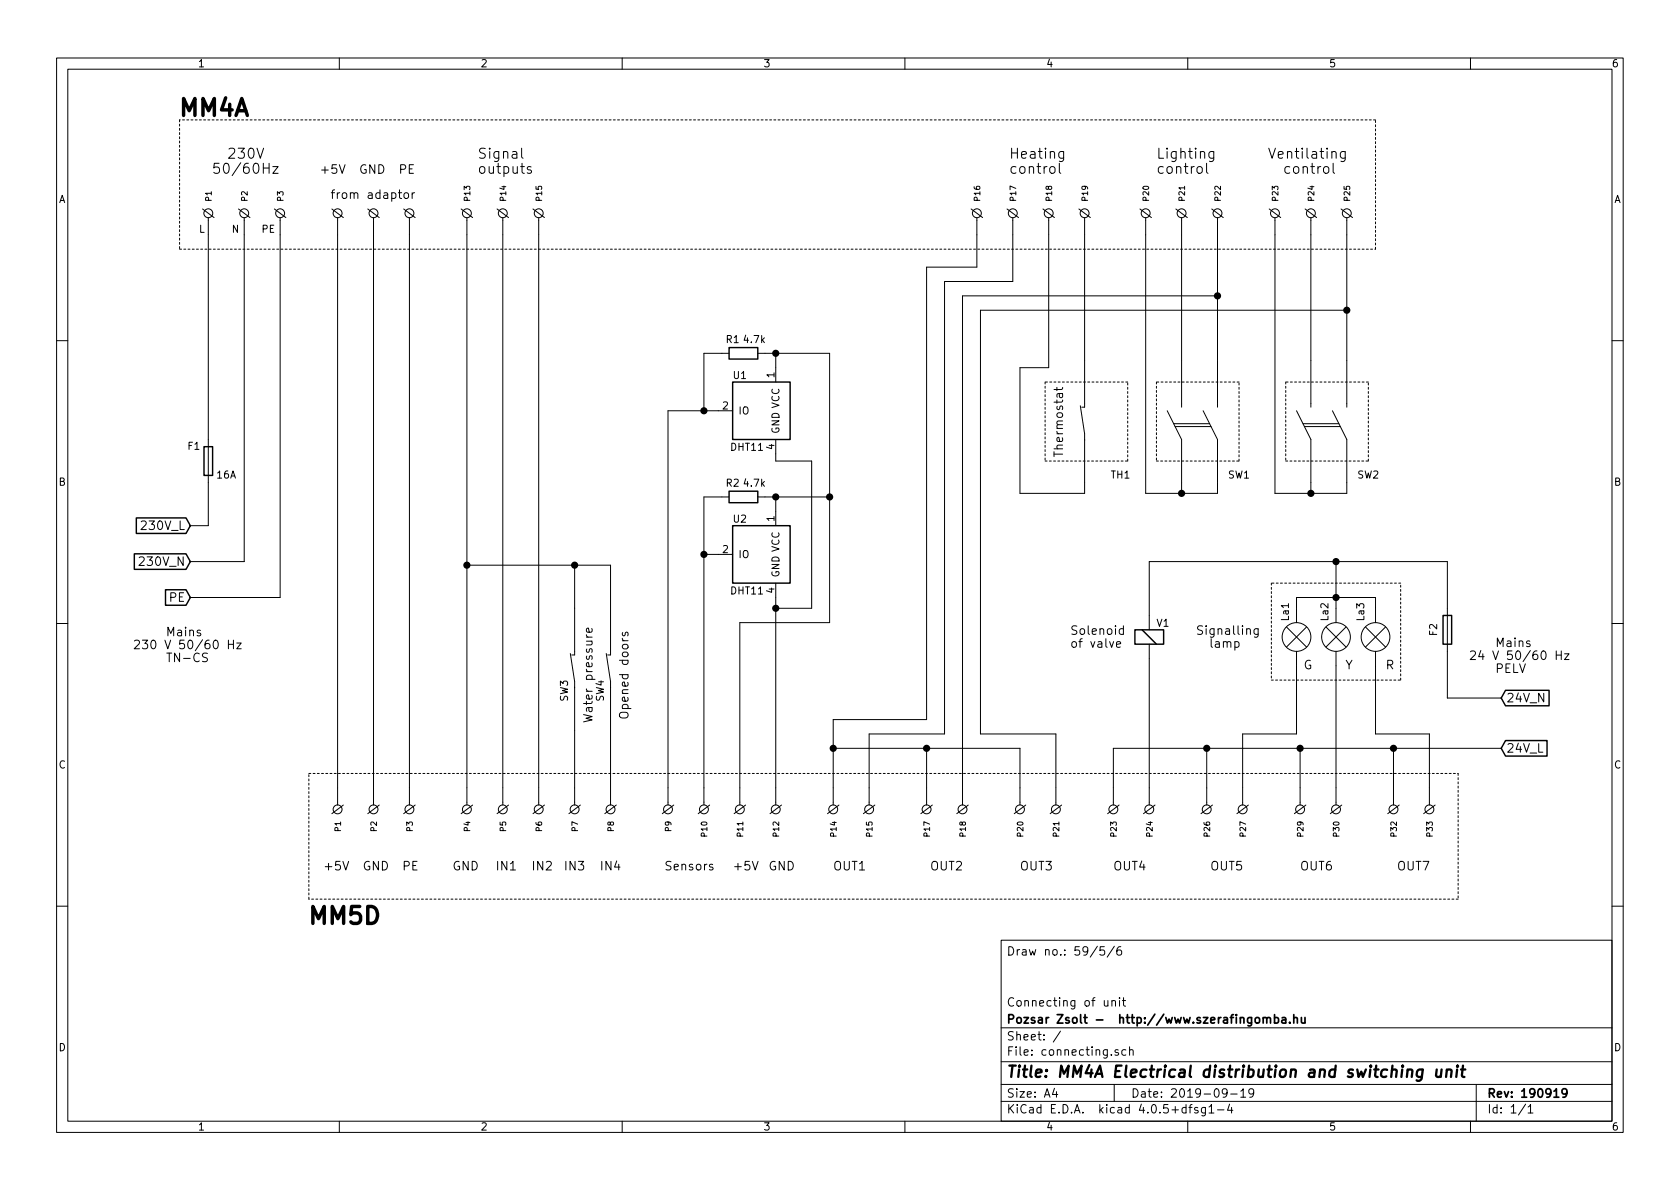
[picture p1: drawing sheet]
<svg xmlns="http://www.w3.org/2000/svg" width="297mm" height="210mm" viewBox="0 0 297 210" stroke-linecap="round" stroke-linejoin="round" font-family="sans-serif">
<g fill="none" stroke="#000" stroke-width=".18">
<path d="M10 10.3h277v189.9h-277zM12 12.2h273v186.1h-273zM60 10.3v1.9M110 10.3v1.9M160 10.3v1.9M210 10.3v1.9M260 10.3v1.9M35.8 37l2 1.5M36.8 38.5v54.5h-3.1M42.2 37l2 1.5M43.2 38.5v60.8h-9.5M45.4 26.2l.6 1.8 .6-1.8"/>
<path d="M46.6 29.7h1M47.6 28.9v1.8M48.2 29.5h1l-1 1.2h1M48.5 37l2 1.5M49.5 38.5v67.2h-15.8M58.7 37l2 1.5M59.7 38.5v103.9M65 37l2.1 1.5M66 38.5v103.9M71.4 37l2 1.5M71.6 34.2l.3-.1 .3 .3v.4l-.3 .3-.3-.1-.2-.2v-.4zM72.4 38.5v103.9"/>
<path d="M72.9 34.1v1M73.3 34.1l-.3 .1-.1 .2M81.5 37l2.1 1.5M82.5 38.5v103.9M87.9 37l2 1.5M88.9 38.5v103.9M92.2 26.2v1.5l.3 .3M93.9 29.5h-.4l-.3 .2 .1 .3 .6 .1v.5l-.2 .1-.5-.1M94.2 37l2.1 1.5M95.2 38.5v103.9M171.7 37l2 1.5M172.7 38.5v8.7h-8.9v80h-16.5v15.2"/>
<path d="M178.1 37l2 1.5M179.1 38.5v11.3h-12.1v80h-13.3v12.6M184.4 37l2 1.5M185.4 38.5v26.5h-5.1v22.2h11.5v-10.5l-.8-5M187.3 28.9v1.5l.3 .3M188.1 26.8v1.4a.49 .49 0 0 1-.8 .3M188.1 26.9h-.7l-.2 .2v.5a.56 .56 0 0 0 .7 .4l.2-.1M190.8 37l2 1.5M191.8 38.5v32.9M201.5 37l2.1 1.5M202.6 38.5v48.7h12.7v-9.5l-2.6-5.1M207.9 37l2 1.5"/>
<path d="M208.9 38.5v32.9M213.3 28.9v1.5l.3 .3M214.2 37l2.1 1.5M214.6 26.8v1.4a.49 .49 0 0 1-.8 .3M214.6 26.9h-.7l-.2 .2v.5a.56 .56 0 0 0 .7 .4l.2-.1M215.3 38.5v32.9M224.4 37l2 1.5M225.4 38.5v48.7h12.7v-9.5l-2.5-5.1M230.8 37l2 1.5M231.8 38.5v32.9M234.2 29.5a.49 .49 0 0 1 .7 .3v.7a.49 .49 0 0 1-.5 .2 .49 .49 0 0 1-.4-.4v-.5zM235.7 28.9v1.5l.3 .3"/>
<path d="M237.1 37l2 1.5M237.8 26.8v1.4a.49 .49 0 0 1-.7 .3M237.8 26.9h-.6l-.2 .2v.5a.56 .56 0 0 0 .7 .4l.1-.1M238.1 38.5v32.9M215.3 52.3h-45.1v90.1M238.1 54.9h-64.7v74.9h13.3v12.6M10 60.2h2M128.9 62.5h-4.4v10.1M129.5 72.6h-11.4v69.8M134 62.5h12.7v47.6h-15.9v32.3M137.2 62.5v5.1M137.2 77.7v3.8h6.3v26.1h-6.3"/>
<path d="M186.9 68.5v.6M187.9 68.5l-.2 .4h-1.3M191.3 72h.5M191.8 71.4v.6zM206.4 72.6l2.5 5.1v9.5M207.5 74.9h6.4M207.8 75.4h6.3M208.9 71.4v.6zM215.3 71.4v.6zM229.2 72.6l2.6 5.1v9.5M230.4 74.9h6.3M230.6 75.4h6.4"/>
<path d="M231.8 71.4v.6zM238.1 71.4v.6zM285 60.2h2M82.5 99.9h25.4v15.3M101.6 99.9v15.3M124.5 98h5M128.9 87.9h-4.4v54.5M134 87.9h12.7M137.2 87.9v5.1M236.2 99.3v10.8M10 110.3h2M32.5 116.4h1.1"/>
<path d="M32.8 110.9v.2M32.8 111.4v1M33.6 111.6v-.1a.36 .36 0 0 1 .6 .2v.7M33.6 111.4v1M35.2 115.6a.62 .62 0 0 0-.7 0 .62 .62 0 0 0-.2 .8 .58 .58 0 0 0 .3 .5 .58 .58 0 0 0 .6 0M35.4 111.5l-.3-.1-.3 .3 .1 .2 .5 .1v.4h-.6M36.7 115.6a.62 .62 0 0 0-.8 0v.5l.7 .3v.5a.62 .62 0 0 1-.8 0M40.4 113.2v1.5M40.4 113.9h.9M41.3 113.2v1.5M41.9 113.7h.7l-.7 1h.7M100.8 115.6l.8 4.9v21.9"/>
<path d="M101.1 115.8h.5M101.6 115.2v.6zM103.7 112.2l.1 .3 .2 .2M103.7 112.7h1M104.6 111.1l.1 .5-.2 .2-.7-.1v-.6h.2l.2 .7M107.2 115.6l.7 4.9v21.9M107.4 115.8h.5M107.9 115.2v.6zM110 112.9l.1 .3 .2 .1M110.1 111.9l-.1 .3 .3 .2h.2l.1-.5h.4v.5M137.2 103.1v39.3M197.4 114l.7-.2v-.3h-.5l-.2 .2 .1 .7h.6"/>
<path d="M198.6 111.2a.48 .48 0 0 0-.6 .1v.7a.48 .48 0 0 0 .6 .1M198.6 110.7v1.5M203.2 111.4v-12.1h52.7v24.1h9.5M203.2 113.9v28.5M218.3 113.5a.48 .48 0 0 1 .7 .1v.7a.48 .48 0 0 1-.7 .1M218.3 113.5v1.5M222.5 111.2v1.2l-.3 .3-.4-.1M222.5 111.2a.48 .48 0 0 0-.7 .1v.7a.48 .48 0 0 0 .7 .1M227.5 110.9l3.5 3.5M229.2 115.2v14.6h-9.5v12.6M229.2 110.1v-4.4h14v4.4M231 110.9l-3.5 3.5"/>
<path d="M234.4 110.9l3.6 3.5M236.2 115.2v27.2M238 110.9l-3.6 3.5M238 116.8l.5 .8 .5-.8M238.5 117.6v.7M241.4 110.9l3.6 3.5M243.2 115.2v14.6h9.5v12.6M245 110.9l-3.6 3.5M245.4 117.6l.7-.1 .2-.2-.1-.4-.3-.1h-.5v1.5M245.7 117.6l.6 .7M267.6 117.4v1.5h.8M268.6 113.5l.1-.1a.36 .36 0 0 1 .6 .2v.7"/>
<path d="M268.6 113.3v1M268.7 117.4l.5 1.5 .5-1.5M270.5 113.4l-.4-.1-.2 .3 .1 .2 .5 .1v.4h-.6M275.2 115.1v1.5M275.2 115.8h.8M276 115.1v1.5M276.6 115.6h.8l-.8 1h.8M285 110.3h2M147.3 132.3h33v10.1M163.8 132.3v10.1M213.4 132.3v10.1M229.9 132.3v10.1"/>
<path d="M246.4 132.3v10.1M265.4 132.3h-68.6v10.1M60.7 142.4l-2 1.5M67.1 142.4l-2.1 1.5M73.4 142.4l-2 1.5M83.6 142.4l-2.1 1.5M89.9 142.4l-2 1.5M96.3 142.4l-2.1 1.5M102.6 142.4l-2 1.5M109 142.4l-2.1 1.5M119.1 142.4l-2 1.5M125.5 142.4l-2.1 1.5"/>
<path d="M126 152.9l-.3-.1-.3 .3 .1 .2 .5 .1v.4h-.6M131.8 142.4l-2 1.5M138.2 142.4l-2.1 1.5M148.3 142.4l-2 1.5M154.7 142.4l-2 1.5M164.8 142.4l-2 1.5M171.2 142.4l-2 1.5M181.4 142.4l-2.1 1.5M187.7 142.4l-2 1.5M197.9 142.4l-2.1 1.5M204.2 142.4l-2 1.5M214.4 142.4l-2.1 1.5"/>
<path d="M220.7 142.4l-2 1.5M230.9 142.4l-2 1.5M237.2 142.4l-2 1.5M247.4 142.4l-2 1.5M253.7 142.4l-2 1.5M10 160.2h2M177 166.3h108v32h-108zM194 167.3l-1.2 2M195.2 176.9l.1 .9 .4 .1 .2-.1M195.2 167.4h-.7v.7l.2-.1h.5l.1 .3-.1 .5-.2 .1-.5-.1M195.9 176.9v1M196.6 177.1l.2-.2 .4 .1v.9"/>
<path d="M196.6 176.9v1M197 167.3l-1.2 2M197.9 176.4v.2M197.9 176.9v1M198.2 167.4a.59 .59 0 0 0-.7 .6v.8l.2 .1 .5-.1 .1-.5-.1-.3h-.5l-.2 .3M198.5 176.9h.5M198.7 176.4v1.3l.3 .2M285 160.2h2M60 198.3v1.9M110 198.3v1.9M160 198.3v1.9M177 194.8h108"/>
<path d="M177 191.8h108M177 187.8h108M177 181.8h108M186.4 192.5l-.3 1h.9M186.8 193v1M187.5 182.3l-1.3 2M197 191.8v3M197.7 185.7a.37 .37 0 0 0-.6 .1l.1 .2 .5 .2 .1 .1-.2 .3-.5-.1M199.1 185.7l-.5-.1-.3 .3 .1 .6 .2 .1 .5-.1M199.7 185.7l.2-.1 .4 .1 .1 .9M199.7 185.1v1.5M210 198.3v1.9"/>
<path d="M210.2 195.8h.6M210.8 195.3l-.4 .2v1.3M211.8 195.9a.37 .37 0 0 0-.6 .1l.1 .3 .5 .1 .1 .1-.3 .3-.4-.1M213.1 195.8v1.4l-.2 .1h-.4M213.1 195.9l-.4-.1-.3 .3 .1 .6 .2 .1 .4-.1M213.8 195.8l.4-.5v1.5M213.8 196.8h.8M215.3 196.3h1.1M217 193.2l-.3 .3h-.3l-.3-.3v-.4l.2-.2 .4-.1 .2 .2a1.19 1.19 0 0 1-.2 1.2l-.4 .1M217.4 195.2l-.4 1.1h1M217.6 193.5h1.1M217.8 195.8v1"/>
<path d="M219.4 193l.4-.5v1.5M219.4 194h.8M221.7 193.2l-.3 .3h-.3l-.3-.3v-.4l.2-.2 .4-.1 .2 .2a1.19 1.19 0 0 1-.2 1.2l-.4 .1M260 198.3v1.9M261 191.8v6.5M269.7 195.2l-1.2 2M270.2 195.8l.4-.5v1.5M270.2 196.8h.8"/>
<circle cx="36.8" cy="37.7" r=".79"/>
<circle cx="43.2" cy="37.7" r=".79"/>
<circle cx="49.5" cy="37.7" r=".79"/>
<circle cx="59.7" cy="37.7" r=".79"/>
<circle cx="66" cy="37.7" r=".79"/>
<circle cx="72.4" cy="37.7" r=".79"/>
<circle cx="82.5" cy="37.7" r=".79"/>
<circle cx="88.9" cy="37.7" r=".79"/>
<circle cx="95.2" cy="37.7" r=".79"/>
<circle cx="172.7" cy="37.7" r=".79"/>
<circle cx="179.1" cy="37.7" r=".79"/>
<circle cx="185.4" cy="37.7" r=".79"/>
<circle cx="191.8" cy="37.7" r=".79"/>
<circle cx="202.6" cy="37.7" r=".79"/>
<circle cx="208.9" cy="37.7" r=".79"/>
<circle cx="215.3" cy="37.7" r=".79"/>
<circle cx="225.4" cy="37.7" r=".79"/>
<circle cx="231.8" cy="37.7" r=".79"/>
<circle cx="238.1" cy="37.7" r=".79"/>
<circle cx="229.2" cy="112.6" r="2.54"/>
<circle cx="236.2" cy="112.6" r="2.54"/>
<circle cx="243.2" cy="112.6" r="2.54"/>
<circle cx="59.7" cy="143.1" r=".79"/>
<circle cx="66" cy="143.1" r=".79"/>
<circle cx="72.4" cy="143.1" r=".79"/>
<circle cx="82.5" cy="143.1" r=".79"/>
<circle cx="88.9" cy="143.1" r=".79"/>
<circle cx="95.2" cy="143.1" r=".79"/>
<circle cx="101.6" cy="143.1" r=".79"/>
<circle cx="107.9" cy="143.1" r=".79"/>
<circle cx="118.1" cy="143.1" r=".79"/>
<circle cx="124.5" cy="143.1" r=".79"/>
<circle cx="130.8" cy="143.1" r=".79"/>
<circle cx="137.2" cy="143.1" r=".79"/>
<circle cx="147.3" cy="143.1" r=".79"/>
<circle cx="153.7" cy="143.1" r=".79"/>
<circle cx="163.8" cy="143.1" r=".79"/>
<circle cx="170.2" cy="143.1" r=".79"/>
<circle cx="180.3" cy="143.1" r=".79"/>
<circle cx="186.7" cy="143.1" r=".79"/>
<circle cx="196.8" cy="143.1" r=".79"/>
<circle cx="203.2" cy="143.1" r=".79"/>
<circle cx="213.4" cy="143.1" r=".79"/>
<circle cx="219.7" cy="143.1" r=".79"/>
<circle cx="229.9" cy="143.1" r=".79"/>
<circle cx="236.2" cy="143.1" r=".79"/>
<circle cx="246.4" cy="143.1" r=".79"/>
<circle cx="252.7" cy="143.1" r=".79"/>
</g>
<g fill="none" stroke="#000" stroke-width=".3">
<path d="M223.3 179.9v1M225.3 179.4v1.5M228.8 179.4v1.5M230.1 179.9l.1 .9 .3 .1 .2-.1M230.7 179.9v1M222 180.1l.2-.2 .4 .2 .1 .5-.1 .2-.4 .1-.2-.1zM223.3 180.1l.2-.2 .4 .1 .1 .9M224 180.1a.36 .36 0 0 1 .3-.2 .36 .36 0 0 1 .3 .2v.8M225.3 180l.5-.1 .3 .3-.2 .6h-.6M226.7 180h.6v.9M227.3 180.3l-.5 .1-.2 .2 .2 .3 .5-.1M228 180.8v.1"/>
<path d="M228.8 180.1l.2-.2 .3 .1 .1 .9M277 193.2l-.2 .3h-.3l-.3-.3v-.4l.1-.2 .5-.1 .2 .2a1.19 1.19 0 0 1-.2 1.2l-.5 .1"/>
</g>
<path d="M248.9 189.3a.52 .52 0 0 1 .8 .1l-.1 1M251.6 189.1l-.2 1.6a.6 .6 0 0 1-.9 .3M251.6 189.2a.7 .7 0 0 0-1.1 .3v.8l.3 .1 .6-.1M254 189.1v1.2a.56 .56 0 0 0 .7 0M254.9 189.1l-.2 1.3M255.8 189.3a.52 .52 0 0 1 .9 .1l-.2 1M255.8 189.1l-.1 1.3M257.6 189.1l-.1 1.3M257.7 188.4v.2l.1-.1-.1-.1v.2M258.3 189.1h.8M258.7 188.4l-.2 1.8v.1l.4 .1" fill="none" stroke="#000" stroke-width=".41"/>
<g fill="none" stroke="#000" stroke-width=".25">
<path d="M36.1 79h1.5v5.1h-1.5zM128.9 61.5h5.1v2h-5.1zM129.5 67.6h10.2v10.1h-10.2zM23.7 97.9h9.2l.8 1.4-.8 1.4h-9.2zM24.1 91.6h8.8l.8 1.4-.8 1.3h-8.8zM128.9 86.9h5.1v2h-5.1zM129.5 93h10.2v10.1h-10.2zM29.3 104.3h3.6l.8 1.4-.8 1.3h-3.6zM200.7 111.4h5v2.5h-5zM201.9 111.4l2.6 2.5M255.1 108.8h1.6v5.1h-1.6zM266.2 131h7.3v2.7h-7.3l-.8-1.4z"/>
<path d="M266.2 122.1h7.7v2.7h-7.7l-.8-1.4z"/>
</g>
<g fill="none" stroke="#000" stroke-width=".18" stroke-dasharray=".3 .4">
<path d="M31.7 21.2v22.9M243.2 21.2h-211.5M31.7 44.1h211.5M243.2 44.1v-22.9M184.8 67.6v13.9M199.4 67.6h-14.6M204.5 67.6v13.9M219.1 67.6h-14.6M227.3 67.6v13.9M241.9 67.6h-14.6M184.8 81.5h14.6M199.4 81.5v-13.9"/>
<path d="M204.5 81.5h14.6M219.1 81.5v-13.9M227.3 81.5h14.6M241.9 81.5v-13.9M224.8 103.1v17.2M247.6 103.1h-22.8M54.6 136.8h203.2M224.8 120.3h22.8M247.6 120.3v-17.2M257.8 136.8v22.2M54.6 159v-22.2M257.8 159h-203.2"/>
</g>
<g fill="#000" stroke="#000" stroke-width=".25">
<circle cx="215.3" cy="52.3" r=".51"/>
<circle cx="238.1" cy="54.9" r=".51"/>
<circle cx="124.5" cy="72.6" r=".51"/>
<circle cx="137.2" cy="62.5" r=".51"/>
<circle cx="82.6" cy="99.9" r=".51"/>
<circle cx="101.6" cy="99.9" r=".51"/>
<circle cx="124.5" cy="98" r=".51"/>
<circle cx="137.2" cy="87.9" r=".51"/>
<circle cx="146.7" cy="87.9" r=".51"/>
<circle cx="208.9" cy="87.2" r=".51"/>
<circle cx="231.8" cy="87.2" r=".51"/>
<circle cx="236.2" cy="99.3" r=".51"/>
<circle cx="137.2" cy="107.6" r=".51"/>
<circle cx="236.2" cy="105.7" r=".51"/>
<circle cx="147.3" cy="132.3" r=".51"/>
<circle cx="163.8" cy="132.3" r=".51"/>
<circle cx="213.4" cy="132.3" r=".51"/>
<circle cx="229.9" cy="132.3" r=".51"/>
<circle cx="246.4" cy="132.3" r=".51"/>
</g>
<g font-size="4.2">
<text x="31.7" y="20.6">MM4A</text>
<text x="54.6" y="163.4">MM5D</text>
</g>
<text font-size="2.8" x="178" y="190.5">Title: MM4A Electrical distribution and switching unit</text>
<g font-size="2.5">
<text x="38.8" y="28.1">230V</text>
<text x="84.5" y="28.1">Signal</text>
<text x="178.4" y="28.1">Heating</text>
<text x="204.5" y="28.1">Lighting</text>
<text x="224.2" y="28.1">Ventilating</text>
<text x="37.5" y="30.7">50/60Hz</text>
<text x="84.5" y="30.7">outputs</text>
<text x="178.4" y="30.7">control</text>
<text x="204.5" y="30.7">control</text>
<text x="225.5" y="30.7">control</text>
</g>
<g font-size="2.1">
<text x="56.5" y="30.7">+5V</text>
<text x="58.4" y="35.2">from adaptor</text>
<text x="63.5" y="30.7">GND</text>
<text x="70.5" y="30.7">PE</text>
<text x="188" y="80.9" transform="rotate(-90 188 80.9)">Thermostat</text>
<text x="25.3" y="93.7">230V_L</text>
<text x="25.1" y="100.1">230V_N</text>
<text x="29.9" y="106.4">PE</text>
<text x="26.4" y="112.5">Mains</text>
<text x="189.2" y="112.3">Solenoid</text>
<text x="211.5" y="112.3">Signalling</text>
<text x="23.5" y="114.8">230 V 50/60 Hz</text>
<text x="26.4" y="117.1">TN-CS</text>
<text x="189.2" y="114.5">of valve</text>
<text x="212.6" y="114.5">lamp</text>
<text x="230.5" y="118.4">G</text>
<text x="259.7" y="116.7">24 V 50/60 Hz</text>
<text x="262.1" y="114.4">Mains</text>
<text x="262.1" y="119">PELV</text>
<text x="266.3" y="124.2">24V_N</text>
<text x="104.8" y="127.9" transform="rotate(-90 104.8 127.9)">Water pressure</text>
<text x="111.1" y="127.2" transform="rotate(-90 111.1 127.2)">Opened doors</text>
<text x="266.3" y="133.1">24V_L</text>
<text x="57.1" y="153.9">+5V</text>
<text x="64.1" y="153.9">GND</text>
<text x="71.1" y="153.9">PE</text>
<text x="80" y="153.9">GND</text>
<text x="87.6" y="153.9">IN1</text>
<text x="94" y="153.9">IN2</text>
<text x="99.7" y="153.9">IN3</text>
<text x="106" y="153.9">IN4</text>
<text x="117.5" y="153.9">Sensors</text>
<text x="129.5" y="153.9">+5V</text>
<text x="135.9" y="153.9">GND</text>
<text x="147.3" y="153.9">OUT1</text>
<text x="164.5" y="153.9">OUT2</text>
<text x="180.3" y="153.9">OUT3</text>
<text x="196.8" y="153.9">OUT4</text>
<text x="214" y="153.9">OUT5</text>
<text x="229.9" y="153.9">OUT6</text>
<text x="247" y="153.9">OUT7</text>
<text x="178" y="169">Draw no.: 59/5/6</text>
<text x="178" y="178">Connecting of unit</text>
<text x="178" y="184">Sheet: /</text>
<text x="178" y="181">Pozsar Zsolt - http://www.szerafingomba.hu</text>
<text x="178" y="186.7">File: connecting.sch</text>
<text x="178" y="196.9">KiCad E.D.A. kicad 4.0.5+dfsg1-4</text>
<text x="178" y="194.1">Size: A4</text>
<text x="200" y="194.1">Date: 2019-09-19</text>
<text x="263" y="194.1">Rev: 190919</text>
<text x="263" y="196.9">Id: 1/1</text>
</g>
<g font-size="1.8">
<text x="35" y="11.9">1</text>
<text x="85" y="11.9">2</text>
<text x="135" y="11.9">3</text>
<text x="185" y="11.9">4</text>
<text x="235" y="11.9">5</text>
<text x="285" y="11.9">6</text>
<text x="10.4" y="35.9">A</text>
<text x="285.4" y="35.9">A</text>
<text x="35.1" y="41.1">L</text>
<text x="41" y="41.1">N</text>
<text x="46.3" y="41.1">PE</text>
<text x="128.4" y="60.6">R1</text>
<text x="131.6" y="60.6">4.7k</text>
<text x="129.7" y="67">U1</text>
<text x="136.9" y="66.8" transform="rotate(-90 136.9 66.8)">1</text>
<text x="127.8" y="72.4">2</text>
<text x="130.6" y="73.3">IO</text>
<text x="137.8" y="76.7" transform="rotate(-90 137.8 76.7)">GND VCC</text>
<text x="33.2" y="79.5">F1</text>
<text x="129.3" y="79.7">DHT11</text>
<text x="136.9" y="79.5" transform="rotate(-90 136.9 79.5)">4</text>
<text x="10.4" y="85.9">B</text>
<text x="38.4" y="84.6">16A</text>
<text x="128.4" y="86">R2</text>
<text x="131.6" y="86">4.7k</text>
<text x="196.4" y="84.6">TH1</text>
<text x="217.1" y="84.6">SW1</text>
<text x="240" y="84.6">SW2</text>
<text x="285.4" y="85.9">B</text>
<text x="129.7" y="92.4">U2</text>
<text x="136.9" y="92.2" transform="rotate(-90 136.9 92.2)">1</text>
<text x="127.8" y="97.8">2</text>
<text x="130.6" y="98.7">IO</text>
<text x="129.3" y="105.1">DHT11</text>
<text x="136.9" y="104.9" transform="rotate(-90 136.9 104.9)">4</text>
<text x="137.8" y="102.1" transform="rotate(-90 137.8 102.1)">GND VCC</text>
<text x="204.5" y="110.8">V1</text>
<text x="227.9" y="109.7" transform="rotate(-90 227.9 109.7)">La1</text>
<text x="234.8" y="109.7" transform="rotate(-90 234.8 109.7)">La2</text>
<text x="241.2" y="109.7" transform="rotate(-90 241.2 109.7)">La3</text>
<text x="254.1" y="112.4" transform="rotate(-90 254.1 112.4)">F2</text>
<text x="100.4" y="124" transform="rotate(-90 100.4 124)">SW3</text>
<text x="106.8" y="124" transform="rotate(-90 106.8 124)">SW4</text>
<text x="10.4" y="135.9">C</text>
<text x="285.4" y="135.9">C</text>
<text x="10.4" y="185.9">D</text>
<text x="285.4" y="185.9">D</text>
<text x="35" y="199.9">1</text>
<text x="85" y="199.9">2</text>
<text x="135" y="199.9">3</text>
<text x="185" y="199.9">4</text>
<text x="235" y="199.9">5</text>
<text x="285" y="199.9">6</text>
</g>
<g font-size="1.4">
<text x="37.4" y="35.6" transform="rotate(-90 37.4 35.6)">P1</text>
<text x="43.8" y="35.6" transform="rotate(-90 43.8 35.6)">P2</text>
<text x="50.1" y="35.6" transform="rotate(-90 50.1 35.6)">P3</text>
<text x="83.1" y="35.5" transform="rotate(-90 83.1 35.5)">P13</text>
<text x="89.5" y="35.5" transform="rotate(-90 89.5 35.5)">P14</text>
<text x="95.8" y="35.5" transform="rotate(-90 95.8 35.5)">P15</text>
<text x="173.3" y="35.5" transform="rotate(-90 173.3 35.5)">P16</text>
<text x="179.7" y="35.5" transform="rotate(-90 179.7 35.5)">P17</text>
<text x="186" y="35.5" transform="rotate(-90 186 35.5)">P18</text>
<text x="192.4" y="35.5" transform="rotate(-90 192.4 35.5)">P19</text>
<text x="203.1" y="35.5" transform="rotate(-90 203.1 35.5)">P20</text>
<text x="209.5" y="35.5" transform="rotate(-90 209.5 35.5)">P21</text>
<text x="215.8" y="35.5" transform="rotate(-90 215.8 35.5)">P22</text>
<text x="226" y="35.5" transform="rotate(-90 226 35.5)">P23</text>
<text x="232.4" y="35.5" transform="rotate(-90 232.4 35.5)">P24</text>
<text x="238.7" y="35.5" transform="rotate(-90 238.7 35.5)">P25</text>
<text x="60.3" y="147" transform="rotate(-90 60.3 147)">P1</text>
<text x="66.6" y="147" transform="rotate(-90 66.6 147)">P2</text>
<text x="73" y="147" transform="rotate(-90 73 147)">P3</text>
<text x="83.1" y="147" transform="rotate(-90 83.1 147)">P4</text>
<text x="89.5" y="147" transform="rotate(-90 89.5 147)">P5</text>
<text x="95.8" y="147" transform="rotate(-90 95.8 147)">P6</text>
<text x="102.2" y="147" transform="rotate(-90 102.2 147)">P7</text>
<text x="108.5" y="147" transform="rotate(-90 108.5 147)">P8</text>
<text x="118.7" y="147" transform="rotate(-90 118.7 147)">P9</text>
<text x="125" y="147.9" transform="rotate(-90 125 147.9)">P10</text>
<text x="131.4" y="147.9" transform="rotate(-90 131.4 147.9)">P11</text>
<text x="137.7" y="147.9" transform="rotate(-90 137.7 147.9)">P12</text>
<text x="147.9" y="147.9" transform="rotate(-90 147.9 147.9)">P14</text>
<text x="154.3" y="147.9" transform="rotate(-90 154.3 147.9)">P15</text>
<text x="164.4" y="147.9" transform="rotate(-90 164.4 147.9)">P17</text>
<text x="170.8" y="147.9" transform="rotate(-90 170.8 147.9)">P18</text>
<text x="180.9" y="147.9" transform="rotate(-90 180.9 147.9)">P20</text>
<text x="187.3" y="147.9" transform="rotate(-90 187.3 147.9)">P21</text>
<text x="197.4" y="147.9" transform="rotate(-90 197.4 147.9)">P23</text>
<text x="203.8" y="147.9" transform="rotate(-90 203.8 147.9)">P24</text>
<text x="213.9" y="147.9" transform="rotate(-90 213.9 147.9)">P26</text>
<text x="220.3" y="147.9" transform="rotate(-90 220.3 147.9)">P27</text>
<text x="230.5" y="147.9" transform="rotate(-90 230.5 147.9)">P29</text>
<text x="236.8" y="147.9" transform="rotate(-90 236.8 147.9)">P30</text>
<text x="247" y="147.9" transform="rotate(-90 247 147.9)">P32</text>
<text x="253.3" y="147.9" transform="rotate(-90 253.3 147.9)">P33</text>
</g>
</svg>
